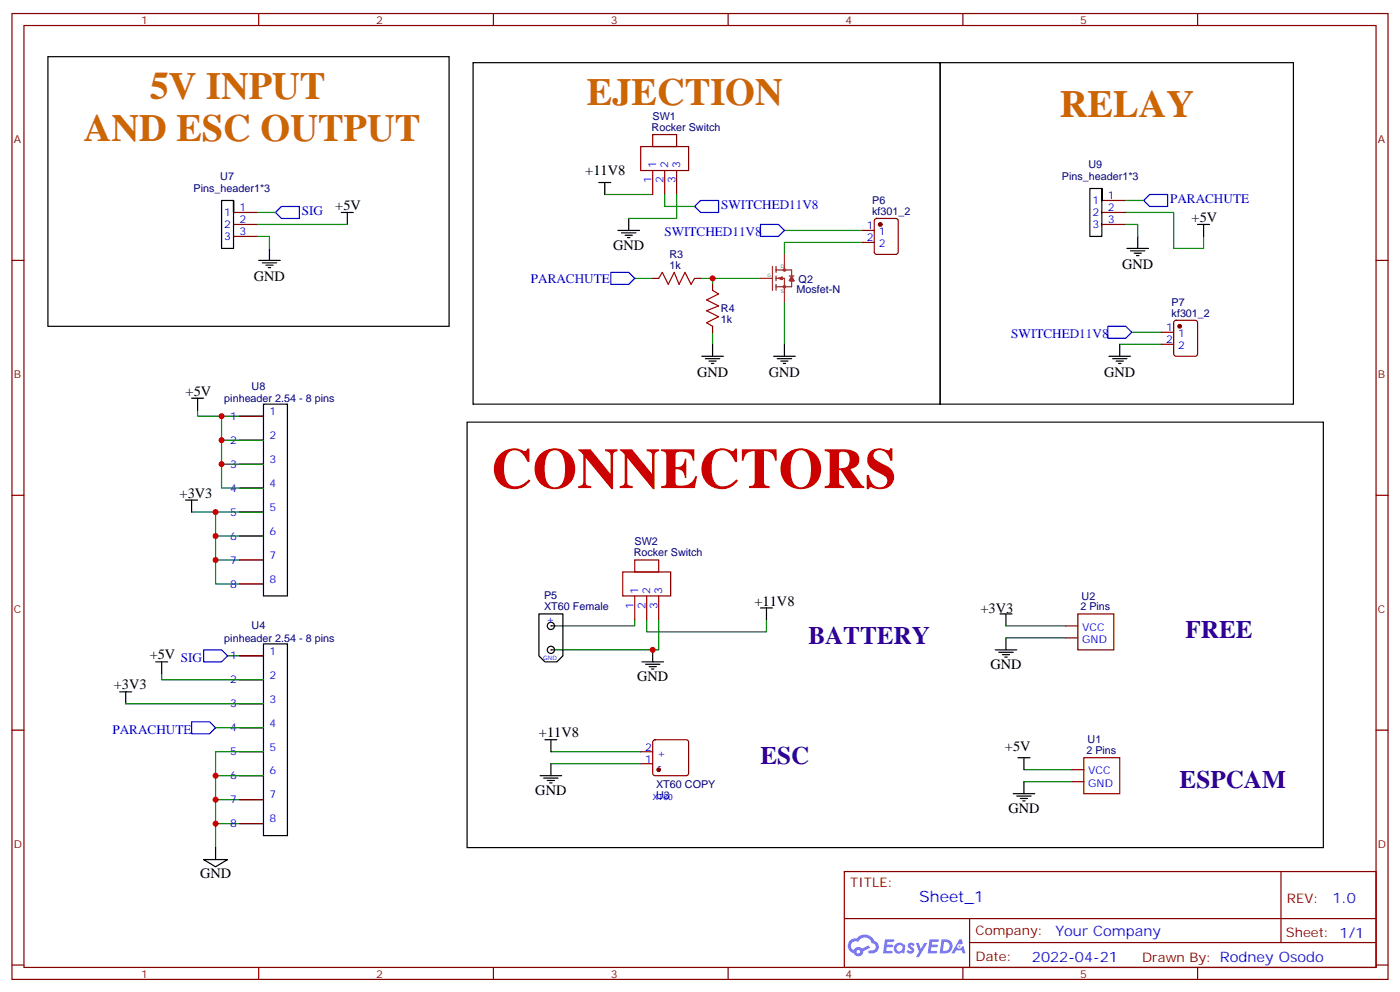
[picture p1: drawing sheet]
<svg xmlns="http://www.w3.org/2000/svg" width="412mm" height="292mm" viewBox="0 0 412 292" stroke-linecap="round" stroke-linejoin="round" font-family="sans-serif">
<g fill="none" stroke="#870000" stroke-width=".35">
<path d="M3.5 4h405.4v284.3h-405.4zM7.1 7.5h398.2v277.3h-398.2zM76.2 4v3.5M145.3 4v3.5M214.5 4v3.5M283.6 4v3.5M352.8 4v3.5M3.5 76.7h3.6M405.3 76.7h3.6M3.5 145.8h3.6M405.3 145.8h3.6M3.5 214.9h3.6"/>
<path d="M405.3 214.9h3.6M248.7 256.6h156.6v28.2h-156.6zM377.3 256.6v20.9M248.7 270.4h156.5M285.6 277.5h119.6M285.6 270.4v14.1M3.5 284.1h3.6M76.2 284.8v3.5M145.3 284.8v3.5M214.5 284.8v3.5M283.6 284.8v3.5M352.8 284.8v3.5"/>
<path d="M405.3 284.1h3.6"/>
</g>
<g fill="#5487ff">
<path d="M267.7 277.8a1.22 1.22 0 0 1 1.7 .2l-.4 .6a.47 .47 0 0 0-.3-.4 .47 .47 0 0 0-.5 .2l.1 .2a1.14 1.14 0 0 1 .8 1.8 1.14 1.14 0 0 1-1.9 0l-.2-.2 .5-.6 .7 .4a.29 .29 0 0 0 .3-.2 .29 .29 0 0 0-.2-.3 1.04 1.04 0 0 1-.6-1.7z"/>
<path d="M260.7 276.5h2.4l.3 .2-.2 .5h-1.8l-.1 .9h1.5l.3 .4-.3 .3h-1.6l-.2 1.1 1.7 .1 .2 .3-.2 .3-2.6 .1z"/>
<path d="M273.8 276.5h2.4l.3 .2-.1 .5h-1.8l-.2 .9h1.6l.3 .4-.4 .3h-1.6l-.1 1.1 1.7 .1 .2 .3-.2 .3-2.6 .1z"/>
<path d="M282.6 276.5h.7l.3 1.3-.6 .3a.69 .69 0 0 0-1 .3 .69 .69 0 0 0 .4 .9 .69 .69 0 0 0 .9-.6l.5-.3 .6 2.2h-.8l-.2-.8h-1.8l-.5 .8h-.8z"/>
<path d="M269.8 277.6h.8l.6 1.8 1.1-1.8h.9l-2.6 4.2h-.8l.9-1.6z"/>
<path d="M277.4 276.5l-.6 4.2h1.3a2.11 2.11 0 0 0 2.5-2.2 2.11 2.11 0 0 0-2.5-2zM278.1 277.2a1.39 1.39 0 0 1 1.7 1.5 1.39 1.39 0 0 1-1.8 1.2h-.3z"/>
<path d="M263.7 278.1a1.54 1.54 0 0 0-.1 2.2 1.54 1.54 0 0 0 2.2 .1l.6 .3 .3-2.3-.2-.3h-.4a1.49 1.49 0 0 0-2.4 0zM264 279.1a.94 .94 0 0 1 1.8 0 .94 .94 0 0 1-1.8 0z"/>
<path d="M250.4 276.9a2.18 2.18 0 0 0 1.1 3.7 1.44 1.44 0 0 0 1.6 .9 1.44 1.44 0 0 0 1.2-1.5l2-1-.5-.7-1.9 1a1.47 1.47 0 0 0-2.4 .4 1.39 1.39 0 0 1-.7-1.9 1.39 1.39 0 0 1 2-.5 2.12 2.12 0 0 1 2.2-1.3 2.12 2.12 0 0 1 1.9 1.7 1.14 1.14 0 0 1 1.1 1.4 1.14 1.14 0 0 1-1.7 .7 .43 .43 0 0 0-.5 .4 .43 .43 0 0 0 .4 .5 1.98 1.98 0 0 0 2.5-1.3 1.98 1.98 0 0 0-1.2-2.5 3.1 3.1 0 0 0-5.3-.7l-.9 .1zM252.3 280.2a.55 .55 0 0 1 1.1 0 .55 .55 0 0 1-1.1 0z"/>
<circle cx="282.6" cy="278.6" r=".26"/>
</g>
<g fill="none" stroke="#870000" stroke-width=".35">
<path d="M324.6 59h7M68.8 62.5h7M68.8 66.1h7M68.8 69.6h7M254 67.8h3.5M254 71.4h3.5M257.8 64.5l.4-.2h5.7l.6 .4 .1 9.5-.5 .6-5.9 .1-.6-.5-.1-9.4zM324.6 62.5h7M324.6 66.1h7M192.3 82h1.7M204.6 82h1.8M209.9 83.7v1.8"/>
<path d="M209.9 96.1v1.7M342.2 97.8h3.5M346 94.5l.4-.2h5.7l.6 .4 .1 9.5-.5 .6-5.9 .1-.6-.5-.1-9.4zM342.2 101.4h3.5M70.6 122.5h7M70.6 129.6h7M70.6 136.6h7M70.6 143.7h7M70.6 150.7h7M70.6 157.8h7M70.6 164.9h7M70.6 171.9h7"/>
<path d="M70.6 193.1h7M314 184.3h3.5M314 187.8h3.5M317.5 180.7h10.6v10.6h-10.6zM70.6 200.1h7M70.6 207.2h7M70.6 214.2h7M192.5 218l.5-.2h9.1l.5 .2 .2 .5v9.1l-.2 .5-.5 .3h-9.1l-.5-.3-.2-.5v-9.1zM70.6 221.3h7M70.6 228.4h7M70.6 235.4h7M188.7 221.3h3.6"/>
<path d="M188.7 224.8h3.6M315.7 226.6h3.6M315.7 230.1h3.6M319.3 223.1h10.5v10.5h-10.5zM70.6 242.5h7"/>
</g>
<g fill="none" stroke="#000" stroke-width=".35">
<path d="M14.1 16.7h118.2v79.4h-118.2zM139.3 18.5h137.6v100.5h-137.6zM276.9 18.5h104.1v100.5h-104.1zM65.3 59h3.5v14.1h-3.5zM176.4 53.7h3.5M178.2 53.7v3.6M321 55.5h3.6v14.1h-3.6zM76.2 76.7h6.3M77.3 77.4h4.2M78.3 78.1h2.1M79 78.8h.7M79.4 73.1v3.6"/>
<path d="M100.5 62.5h3.6M102.3 62.5v3.6M332 73.1h6.3M333 73.8h4.3M334.1 74.5h2.1M334.8 75.2h.7M335.1 69.6v3.5M352.8 66.1h3.5M354.5 66.1v3.5M56.4 117.2h3.6M58.2 117.2v3.6M77.6 119h7.1v56.4h-7.1z"/>
<path d="M206.7 104.9h6.4M207.8 105.6h4.2M208.8 106.3h2.2M209.5 107h.8M209.9 101.4v3.5M227.9 104.9h6.3M229 105.6h4.2M230 106.3h2.1M230.7 107h.7M231.1 101.4v3.5M326.7 104.9h6.3M327.7 105.6h4.3"/>
<path d="M328.8 106.3h2.1M329.5 107h.7M329.8 101.4v3.5M54.7 147.2h3.5M56.4 147.2v3.5M224 179h3.5M225.8 179v3.5M45.9 194.8h3.5M47.6 194.8v3.6M77.6 189.5h7.1v56.5h-7.1zM158.7 180.7h7.1v12.4l-1.8 1.7h-3.5l-1.8-1.7zM189.1 194.8h6.3"/>
<path d="M190.1 195.5h4.3M191.2 196.3h2.1M191.9 197h.7M192.3 191.3v3.5M293.2 191.3h6.3M294.2 192h4.2M294.6 180.7h3.5M295.3 192.7h2.1M296 193.4h.7M296.3 180.7v3.6M296.3 187.8v3.5M35.3 203.7h3.5"/>
<path d="M37 203.7v3.5M160.5 217.8h3.5M162.3 217.8v3.5M159.1 228.4h6.4M160.2 229.1h4.2M161.2 229.8h2.1M161.9 230.5h.7M162.3 224.8v3.6M298.4 233.6h6.4M299.5 234.4h4.2M299.9 223.1h3.5M300.6 235.1h2.1"/>
<path d="M301.3 235.8h.7M301.6 223.1v3.5M301.6 230.1v3.5M60 253h7l-3.5 2.2zM63.5 249.5v3.5"/>
<circle cx="162.3" cy="191.3" r="1.06"/>
<circle cx="162.3" cy="184.3" r="1.06"/>
</g>
<g fill="none" stroke="#008700" stroke-width=".35">
<path d="M178.2 57.3h14.1M331.6 59h5.3M75.8 69.6h3.6v3.5M75.8 62.5h5.3M75.8 66.1h26.5M231.1 67.8h22.9M254 71.4h-22.9v3.5M331.6 62.5h14.1v10.6h8.8v-3.5M331.6 66.1h3.5v3.5M187 82h5.3M206.4 82h3.5v1.7M209.9 82h14.1"/>
<path d="M209.9 97.8v3.6M231.1 89v12.4M333.4 97.8h8.8M329.8 101.4h12.4M58.2 120.8v1.7h19.4M65.3 122.5v7.1h12.3M65.3 129.6v7h12.3M65.3 136.6v7.1h12.3M56.4 150.7h21.2M63.5 150.7v21.2h14.1M63.5 157.8h14.1M63.5 164.9h14.1"/>
<path d="M47.6 198.4v1.7h30M67 193.1h10.6M187 182.5v1.8h-24.7M190.5 182.5v3.5h35.3v-3.5M194 182.5v8.8h-31.7M296.3 184.3h17.7M296.3 187.8h17.7M37 207.2h40.6M63.5 214.2h14.1M63.5 235.4h14.1M63.5 228.4h14.1M77.6 221.3h-14.1v28.2"/>
<path d="M162.3 224.8h26.4M162.3 221.3h26.4M301.6 230.1h14.1M301.6 226.6h14.1M63.5 242.5h14.1"/>
</g>
<path d="M338.7 57.3h5.3v3.5h-5.3l-1.8-1.8zM81.1 62.5l1.8-1.7h5.3v3.5h-5.3zM204.6 60.8l1.8-1.8h5.3v3.5h-5.3zM224 66.1h5.3l1.8 1.7-1.8 1.8h-5.3zM179.9 80.2h5.3l1.8 1.8-1.8 1.7h-5.3zM326.3 96.1h5.3l1.8 1.7-1.8 1.8h-5.3zM60 191.3h5.3l1.7 1.8-1.7 1.7h-5.3zM56.4 212.5h5.3l1.8 1.7-1.8 1.8h-5.3z" fill="none" stroke="#00f" stroke-width=".35"/>
<g fill="#870000" stroke="#870000" stroke-width=".35">
<circle cx="347.5" cy="96.1" r=".53"/>
<circle cx="259.3" cy="66.1" r=".53"/>
<circle cx="194" cy="226.6" r=".53"/>
</g>
<path d="M194 82l1.1-1.8 1.7 3.5 1.8-3.5 1.4 3.5 1.8-3.5 1.8 3.5 1-1.7M209.9 85.5l1.8 1-3.6 1.8 3.6 1.8-3.6 1.4 3.6 1.7-3.6 1.8 1.8 1.1" fill="none" stroke="#a10000" stroke-width=".35"/>
<g fill="none" stroke="#8c2424" stroke-width=".35">
<path d="M227.5 78.4v7.1M228.6 79.5h4.6v4.9h-4.6M228.6 78.4v1.8M231.1 74.9v4.6M224 82h3.5M228.6 82h2.5v7M228.6 81.2v1.5M228.6 83.7v1.8M230.4 81.6l-1.1 .4 1.1 .3M230.4 81.6v.7M230.4 81.6l-.7 .4 .7 .3M230.4 81.6l-.4 .4"/>
<path d="M232.5 81.2h1.4M233.2 81.2l.7 1.5h-1.4zM233.2 82l-.4 .7M233.2 82l.3 .7M233.2 82l-.4 .3M233.2 82l.3 .3"/>
<circle cx="231.1" cy="79.5" r=".35"/>
<circle cx="231.1" cy="84.4" r=".35"/>
</g>
<g fill="#870000">
<circle cx="162.3" cy="191.3" r=".18"/>
<circle cx="162.3" cy="184.3" r=".18"/>
</g>
<path d="M182 67.8h6.4M183.1 68.5h4.2M184.1 69.3h2.2M184.9 70h.7M185.2 64.3v3.5M137.6 124.3h252.2v125.2h-252.2z" fill="none" stroke="#000" stroke-width=".35"/>
<path d="M192.3 39.6h7v3.5h-7zM188.7 43.1h14.1v7.1h-14.1zM192.3 50.2v7.1M195.8 50.2v7.1M199.3 50.2v7.1M183.4 168.4h14.2v7h-14.2zM187 164.9h7v3.5h-7zM187 175.4v7.1M190.5 175.4v7.1M194 175.4v7.1" fill="none" stroke="#870000" stroke-width=".35"/>
<path d="M195.8 57.3v3.5h8.8M199.3 57.3v7h-14.1" fill="none" stroke="#008700" stroke-width=".35"/>
<g fill="#c00">
<circle cx="65.3" cy="122.5" r=".88"/>
<circle cx="65.3" cy="129.6" r=".88"/>
<circle cx="65.3" cy="136.6" r=".88"/>
<circle cx="63.5" cy="150.7" r=".88"/>
<circle cx="63.5" cy="164.9" r=".88"/>
<circle cx="63.5" cy="157.8" r=".88"/>
<circle cx="63.5" cy="235.4" r=".88"/>
<circle cx="63.5" cy="242.5" r=".88"/>
<circle cx="63.5" cy="228.4" r=".88"/>
<circle cx="209.9" cy="82" r=".88"/>
<circle cx="192.3" cy="191.3" r=".88"/>
</g>
<text font-size="16.9" fill="#c00" x="144.6" y="143.7">CONNECTORS</text>
<g font-size="11.3" fill="#c60">
<text x="44.1" y="29">5V INPUT</text>
<text x="172.9" y="30.8">EJECTION</text>
<text x="312.2" y="34.3">RELAY</text>
<text x="24.7" y="41.4">AND ESC OUTPUT</text>
</g>
<g font-size="7.4" fill="#309">
<text x="238.1" y="189.5">BATTERY</text>
<text x="349.2" y="187.8">FREE</text>
<text x="224" y="224.8">ESC</text>
<text x="347.5" y="231.9">ESPCAM</text>
</g>
<text font-size="4.6" fill="#00f" x="270.8" y="265.6">Sheet_1</text>
<g font-size="4.2">
<text x="172.4" y="51.6">+11V8</text>
<text x="98.8" y="61.8">+5V</text>
<text x="351" y="65.4">+5V</text>
<text x="180.6" y="73.5">GND</text>
<text x="74.8" y="82.7">GND</text>
<text x="330.6" y="79.1">GND</text>
<text x="205.3" y="110.9">GND</text>
<text x="226.5" y="110.9">GND</text>
<text x="325.3" y="110.9">GND</text>
<text x="54.7" y="116.5">+5V</text>
<text x="52.9" y="146.5">+3V3</text>
<text x="222.2" y="178.3">+11V8</text>
<text x="288.8" y="180.4">+3V3</text>
<text x="44.1" y="194.1">+5V SIG</text>
<text x="291.7" y="197">GND</text>
<text x="33.5" y="203">+3V3</text>
<text x="187.7" y="200.5">GND</text>
<text x="158.7" y="217.1">+11V8</text>
<text x="296" y="220.9">+5V</text>
<text x="157.7" y="234">GND</text>
<text x="297" y="239.3">GND</text>
<text x="58.9" y="258.3">GND</text>
</g>
<g font-size="4.2" fill="#00f">
<text x="392.5" y="265.8">1.0</text>
<text x="310.9" y="275.4">Your Company</text>
<text x="304" y="283.2">2022-04-21</text>
</g>
<g font-size="3.9" fill="#00f">
<text x="344.7" y="59.7">PARACHUTE</text>
<text x="88.9" y="63.2">SIG</text>
<text x="212.5" y="61.5">SWITCHED11V8</text>
<text x="195.7" y="69.6">SWITCHED11V8</text>
<text x="156.4" y="83.2">PARACHUTE</text>
<text x="297.9" y="99.6">SWITCHED11V8</text>
<text x="33.1" y="216">PARACHUTE</text>
</g>
<g font-size="3.9" fill="#800">
<text x="250.5" y="261.2">TITLE:</text>
<text x="379.1" y="265.8">REV:</text>
<text x="287.4" y="275.4">Company:</text>
<text x="378.7" y="276">Sheet: 1/1</text>
<text x="287.4" y="283">Date:</text>
<text x="336.4" y="283.1">Draw</text>
<text x="346.6" y="283.1">n By: Rodney Osodo</text>
</g>
<g font-size="3.2" fill="#800">
<text x="41.6" y="7">1</text>
<text x="110.8" y="7">2</text>
<text x="179.9" y="7">3</text>
<text x="249.1" y="7">4</text>
<text x="318.2" y="7">5</text>
<text x="4.1" y="42.1">A</text>
<text x="405.9" y="42.1">A</text>
<text x="4.1" y="111.2">B</text>
<text x="405.9" y="111.2">B</text>
<text x="4.1" y="180.4">C</text>
<text x="405.9" y="180.4">C</text>
<text x="4.1" y="249.5">D</text>
<text x="405.9" y="249.5">D</text>
<text x="41.6" y="287.8">1</text>
<text x="110.8" y="287.8">2</text>
<text x="179.9" y="287.8">3</text>
<text x="249.1" y="287.8">4</text>
<text x="318.2" y="287.8">5</text>
</g>
<g font-size="3.2" fill="#000080">
<text x="192.2" y="35.3">SW1</text>
<text x="192" y="38.6">Rocker Switch</text>
<text x="64.9" y="53.1">U7</text>
<text x="312.8" y="53">Pins_header1*3</text>
<text x="320.6" y="49.6">U9</text>
<text x="57" y="56.6">Pins_header1*3</text>
<text x="256.9" y="63.3">kf301_2</text>
<text x="256.9" y="60.1">P6</text>
<text x="197.2" y="75.9">R3</text>
<text x="197.2" y="79.1">1k</text>
<text x="235.3" y="83.3">Q2</text>
<text x="234.6" y="86.4">Mosfet-N</text>
<text x="212.4" y="95.1">1k</text>
<text x="212.4" y="91.9">R4</text>
<text x="345.1" y="93.2">kf301_2</text>
<text x="345.1" y="90.1">P7</text>
<text x="66.1" y="118.4">pinheader 2.54 - 8 pins</text>
<text x="74.1" y="114.8">U8</text>
<text x="186.9" y="160.6">SW2</text>
<text x="186.7" y="163.8">Rocker Switch</text>
<text x="160.3" y="179.7">XT60 Female</text>
<text x="160.3" y="176.5">P5</text>
<text x="318.3" y="179.7">2 Pins</text>
<text x="318.6" y="176.5">U2</text>
<text x="74.1" y="185.3">U4</text>
<text x="66.1" y="189">pinheader 2.54 - 8 pins</text>
<text x="320.4" y="218.8">U1</text>
<text x="320" y="222">2 Pins</text>
<text x="193.3" y="232.1">XT60 COPY</text>
<text x="193.3" y="235.2">U3</text>
</g>
<g font-size="3.2" fill="#00f">
<text x="191.9" y="54" transform="rotate(-90 191.9 54)">1</text>
<text x="193.3" y="49.5" transform="rotate(-90 193.3 49.5)">1</text>
<text x="195.4" y="54" transform="rotate(-90 195.4 54)">2</text>
<text x="196.8" y="49.5" transform="rotate(-90 196.8 49.5)">2</text>
<text x="199" y="54" transform="rotate(-90 199 54)">3</text>
<text x="200.4" y="49.5" transform="rotate(-90 200.4 49.5)">3</text>
<text x="326.3" y="58.7">1</text>
<text x="66.1" y="63.6">1</text>
<text x="70.6" y="62.2">1</text>
<text x="70.6" y="65.7">2</text>
<text x="321.8" y="60.1">1</text>
<text x="321.8" y="63.6">2</text>
<text x="326.3" y="62.2">2</text>
<text x="326.3" y="65.7">3</text>
<text x="66.1" y="67.1">2</text>
<text x="66.1" y="70.7">3</text>
<text x="70.6" y="69.3">3</text>
<text x="255.3" y="67.5">1</text>
<text x="255.3" y="71">2</text>
<text x="258.8" y="69.3">1</text>
<text x="321.8" y="67.1">3</text>
<text x="258.8" y="72.8">2</text>
<text x="343.5" y="97.5">1</text>
<text x="343.5" y="101">2</text>
<text x="347" y="99.2">1</text>
<text x="347" y="102.8">2</text>
<text x="67.8" y="123.6">1</text>
<text x="79.4" y="122.2">1</text>
<text x="67.8" y="130.6">2</text>
<text x="79.4" y="129.2">2</text>
<text x="67.8" y="137.7">3</text>
<text x="79.4" y="136.3">3</text>
<text x="79.4" y="143.3">4</text>
<text x="67.8" y="144.7">4</text>
<text x="67.8" y="151.8">5</text>
<text x="79.4" y="150.4">5</text>
<text x="67.8" y="158.9">6</text>
<text x="79.4" y="157.4">6</text>
<text x="67.8" y="165.9">7</text>
<text x="79.4" y="164.5">7</text>
<text x="67.8" y="173">8</text>
<text x="79.4" y="171.6">8</text>
<text x="186.6" y="179.2" transform="rotate(-90 186.6 179.2)">1</text>
<text x="188" y="174.7" transform="rotate(-90 188 174.7)">1</text>
<text x="190.1" y="179.2" transform="rotate(-90 190.1 179.2)">2</text>
<text x="191.6" y="174.7" transform="rotate(-90 191.6 174.7)">2</text>
<text x="193.7" y="179.2" transform="rotate(-90 193.7 179.2)">3</text>
<text x="195.1" y="174.7" transform="rotate(-90 195.1 174.7)">3</text>
<text x="160.8" y="183.5">+</text>
<text x="318.8" y="185.7">VCC</text>
<text x="318.8" y="189.3">GND</text>
<text x="67.8" y="194.1">1</text>
<text x="79.4" y="192.7">1</text>
<text x="67.8" y="201.2">2</text>
<text x="79.4" y="199.8">2</text>
<text x="67.8" y="208.2">3</text>
<text x="79.4" y="206.8">3</text>
<text x="67.8" y="215.3">4</text>
<text x="79.4" y="213.9">4</text>
<text x="79.4" y="220.9">5</text>
<text x="190.1" y="220.9">2</text>
<text x="67.8" y="222.4">5</text>
<text x="190.1" y="224.5">1</text>
<text x="193.6" y="222.7">+</text>
<text x="193.6" y="226.2">-</text>
<text x="67.8" y="229.4">6</text>
<text x="79.4" y="228">6</text>
<text x="320.6" y="228">VCC</text>
<text x="320.6" y="231.7">GND</text>
<text x="67.8" y="236.5">7</text>
<text x="79.4" y="235.1">7</text>
<text x="67.8" y="243.5">8</text>
<text x="79.4" y="242.1">8</text>
</g>
<text font-size="2.5" fill="#00f" x="192.3" y="235.6">XT60</text>
<text font-size="1.8" fill="#00f" x="160" y="194.2">GND</text>
<g font-size="1.4" fill="#238d23">
<text x="226.1" y="81.6">G</text>
<text x="230" y="78.8">D</text>
<text x="230" y="86.2">S</text>
</g>
</svg>
